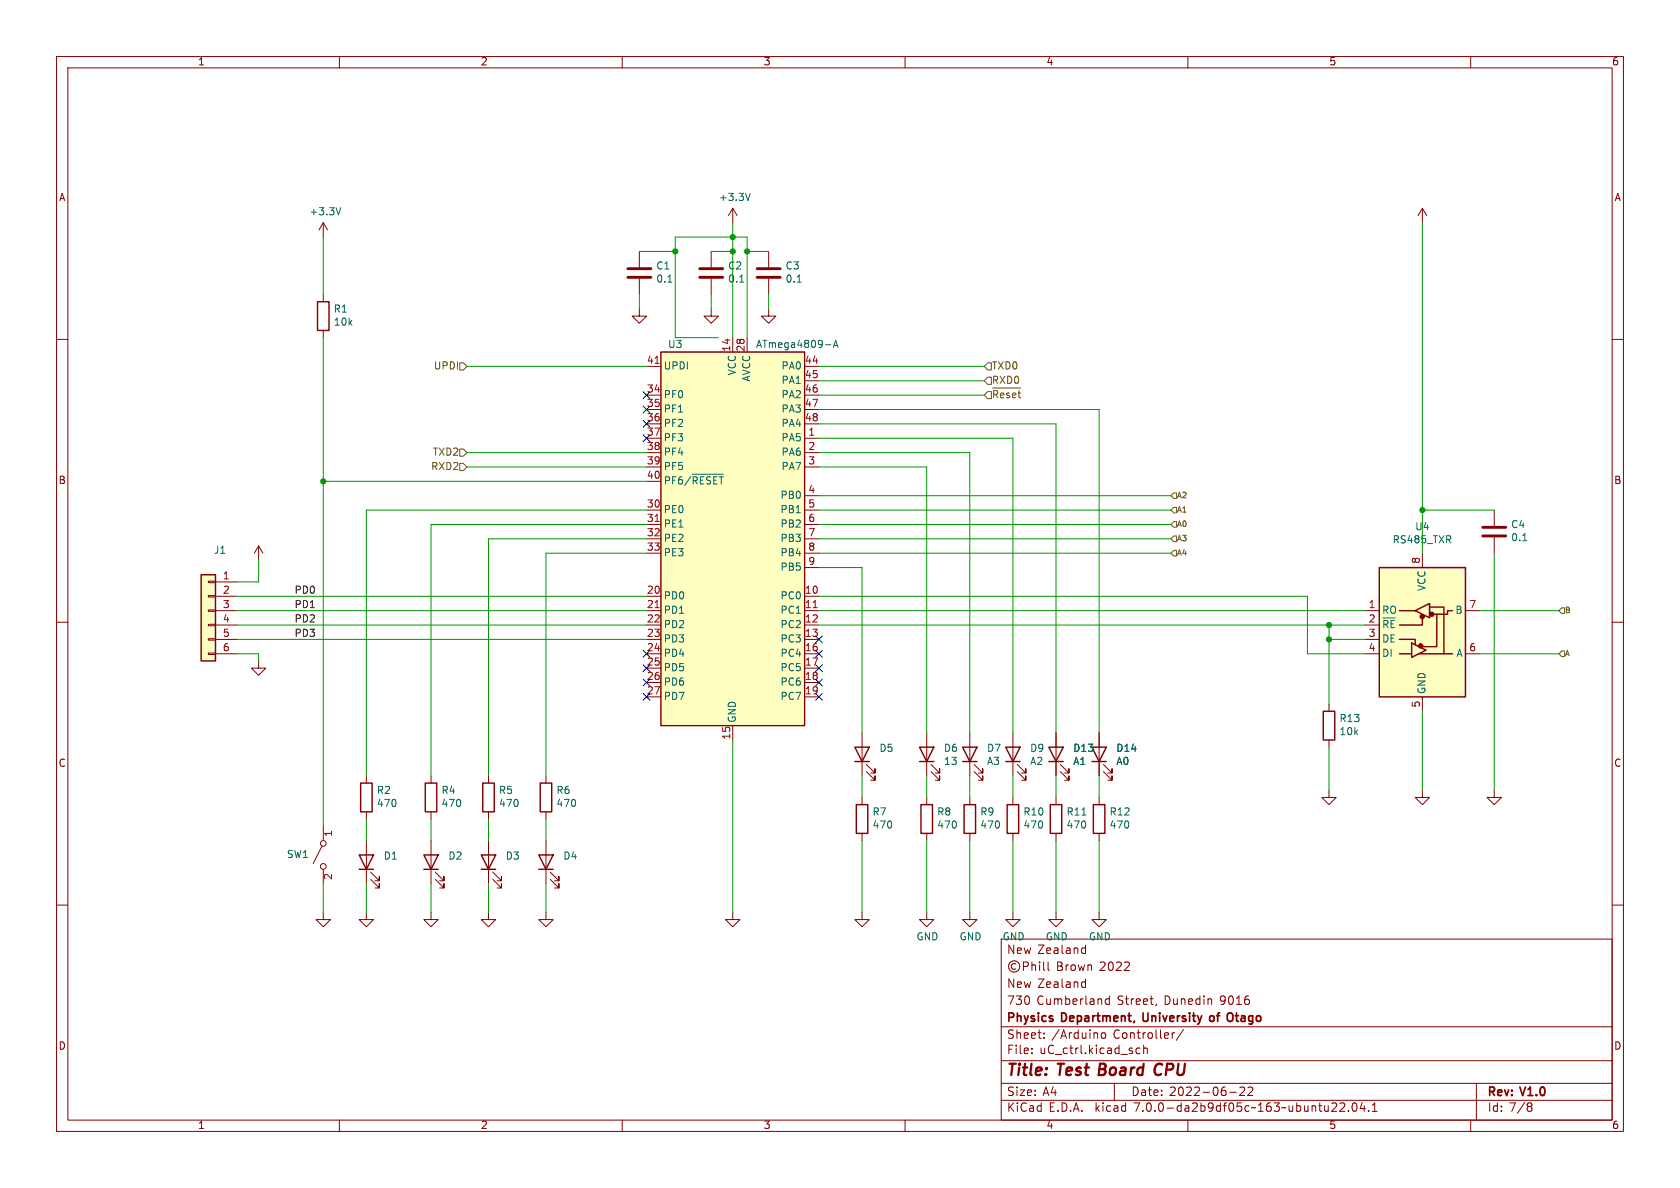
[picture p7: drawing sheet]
<svg xmlns="http://www.w3.org/2000/svg" width="297mm" height="210mm" viewBox="0 0 297 210" stroke-linecap="round" stroke-linejoin="round" font-family="sans-serif">
<g fill="none" stroke="#840000" stroke-width=".18">
<path d="M10 10h277v190h-277zM12 12h273v186h-273zM60 10v2M110 10v2M160 10v2M210 10v2M260 10v2M57.1 39.4v2.5M57.1 39.4l-.7 1.2M57.1 39.4l.8 1.2M129.5 36.8l-.7 1.3M129.5 36.8v2.6"/>
<path d="M129.5 36.8l.8 1.3M251.5 36.8v2.6M251.5 36.8l-.8 1.3M251.5 36.8l.7 1.3M10 60h2M57.1 52.1v1.2M57.1 58.4v1.3M113 54.6v1.3h-1.2l1.2 1.3 1.3-1.3h-1.3M113 44.5v2.7M113 49.3v2.8M125.7 54.6v1.3h-1.2l1.2 1.3 1.3-1.3h-1.3M125.7 44.5v2.7"/>
<path d="M125.7 49.3v2.8M129.5 59.7v2.5M132.1 59.7v2.5M135.9 54.6v1.3h-1.3l1.3 1.3 1.3-1.3h-1.3M135.9 44.5v2.7M135.9 49.3v2.8M285 60h2M114.3 77.5h2.5M114.3 69.9h2.5M114.3 72.4h2.5M114.3 74.9h2.5M114.3 64.8h2.5"/>
<path d="M142.2 77.5h2.6M142.2 69.9h2.6M142.2 72.4h2.6M142.2 74.9h2.6M142.2 64.8h2.6M142.2 67.3h2.6M45.7 96.5l-.7 1.3M45.7 96.5v2.6M45.7 96.5l.8 1.3M114.3 80h2.5M114.3 82.6h2.5M114.3 90.2h2.5"/>
<path d="M114.3 92.7h2.5M114.3 95.3h2.5M114.3 97.8h2.5M114.3 85.1h2.5M142.2 80h2.6M142.2 82.6h2.6M142.2 90.2h2.6M142.2 92.7h2.6M142.2 95.3h2.6M142.2 97.8h2.6M142.2 87.6h2.6M251.5 97.8v2.5"/>
<path d="M264.2 90.2v2.8M264.2 95v2.8M10 110h2M36.8 115.4h1.3v.3h-1.3zM36.8 112.9h1.3v.3h-1.3zM36.8 110.4h1.3v.2h-1.3zM36.8 107.8h1.3v.3h-1.3zM36.8 105.3h1.3v.2h-1.3zM36.8 102.7h1.3v.3h-1.3zM38.1 108h3.8M38.1 110.5h3.8M38.1 113h3.8"/>
<path d="M38.1 115.6h3.8M38.1 102.9h3.8M38.1 105.4h3.8M45.7 116.8v1.3h-1.3l1.3 1.3 1.3-1.3h-1.3M114.3 108h2.5M114.3 110.5h2.5M114.3 113h2.5M114.3 115.6h2.5M114.3 105.4h2.5M114.3 118.1h2.5M142.2 108h2.6M142.2 110.5h2.6"/>
<path d="M142.2 113h2.6M142.2 115.6h2.6M142.2 105.4h2.6M142.2 118.1h2.6M142.2 100.3h2.6M241.3 108h2.5M241.3 110.5h2.5M241.3 113h2.5M241.3 115.6h2.5M252.7 107.3h.1M259.1 108h2.5M259.1 115.6h2.5"/>
<path d="M285 110h2M64.8 137.2v1.2M76.2 137.2v1.2M86.4 137.2v1.2M96.5 137.2v1.2M114.3 120.7h2.5M114.3 123.2h2.5M129.5 128.3v2.5M142.2 120.7h2.6M142.2 123.2h2.6M152.4 129.5v7.7M153.2 136.4l1.5 1.5v-.7v.7h-.8"/>
<path d="M153.2 135.1l1.5 1.6v-.8v.8h-.8M163.8 129.5v7.7M164.6 136.4l1.5 1.5v-.7v.7h-.7M164.6 135.1l1.5 1.6v-.8v.8h-.7M171.4 129.5v7.7M172.2 136.4l1.5 1.5v-.7v.7h-.7M172.2 135.1l1.5 1.6v-.8v.8h-.7M179.1 129.5v7.7M179.8 136.4l1.6 1.5v-.7v.7h-.8M179.8 135.1l1.6 1.6v-.8v.8h-.8M186.7 129.5v7.7M187.5 136.4l1.5 1.5v-.7v.7h-.8"/>
<path d="M187.5 135.1l1.5 1.6v-.8v.8h-.8M194.3 129.5v7.7M195.1 136.4l1.5 1.5v-.7v.7h-.8M195.1 135.1l1.5 1.6v-.8v.8h-.8M234.9 139.7v1.3h-1.2l1.2 1.2 1.3-1.2h-1.3M234.9 124.5v1.2M234.9 130.8v1.3M251.5 139.7v1.3h-1.3l1.3 1.2 1.2-1.2h-1.2M251.5 123.2v2.5M264.2 139.7v1.3h-1.3l1.3 1.2 1.2-1.2h-1.2M10 160h2M56.9 149.6l-1.5 3.1"/>
<path d="M57.1 146.1v2.5M57.1 153.7v2.5M64.8 143.5v1.3M64.8 148.6v7.6M65.5 155.4l1.6 1.6v-.8v.8h-.8M65.5 154.2l1.6 1.5v-.8v.8h-.8M76.2 143.5v1.3M76.2 148.6v7.6M77 155.4l1.5 1.6v-.8v.8h-.8M77 154.2l1.5 1.5v-.8v.8h-.8M86.4 143.5v1.3M86.4 148.6v7.6"/>
<path d="M87.1 155.4l1.5 1.6v-.8v.8h-.7M87.1 154.2l1.5 1.5v-.8v.8h-.7M96.5 143.5v1.3M96.5 148.6v7.6M97.3 155.4l1.5 1.6v-.8v.8h-.8M97.3 154.2l1.5 1.5v-.8v.8h-.8M152.4 141v1.2M152.4 147.3v1.3M163.8 141v1.2M163.8 147.3v1.3M171.4 141v1.2M171.4 147.3v1.3"/>
<path d="M179.1 141v1.2M179.1 147.3v1.3M186.7 141v1.2M186.7 147.3v1.3M194.3 141v1.2M194.3 147.3v1.3M285 160h2M57.1 161.3v1.3h1.3l-1.3 1.2-1.2-1.2h1.2M64.8 161.3v1.3h1.2l-1.2 1.2-1.3-1.2h1.3M76.2 161.3v1.3h1.3l-1.3 1.2-1.3-1.2h1.3M86.4 161.3v1.3h1.2l-1.2 1.2-1.3-1.2h1.3M96.5 161.3v1.3h1.3l-1.3 1.2-1.3-1.2h1.3"/>
<path d="M129.5 161.3v1.3h1.3l-1.3 1.2-1.2-1.2h1.2M152.4 161.3v1.3h1.3l-1.3 1.2-1.3-1.2h1.3M163.8 161.3v1.3h1.3l-1.3 1.2-1.2-1.2h1.2M171.4 161.3v1.3h1.3l-1.3 1.2-1.2-1.2h1.2M177 166h108v32h-108zM179.1 161.3v1.3h1.2l-1.2 1.2-1.3-1.2h1.3M179.6 170.4a.52 .52 0 0 0-.8 .4 .52 .52 0 0 0 .8 .5M180.9 170.8h.7l.2-.2-.1-.4-.2-.1h-.6v1.5M182.4 170.1v1.5M182.4 170.7l.2-.1h.4l.1 1M183.8 170.1v.1M183.8 170.6v1"/>
<path d="M184.5 170.1v1.2l.2 .3M185.3 170.1v1.2l.2 .3M186.7 161.3v1.3h1.3l-1.3 1.2-1.3-1.2h1.3M191.5 173.6h.4M191.5 167.6h.4M191.9 167.1v1.5M191.9 173.1v1.5M191.9 174.5l-.4 .1M191.9 168.5l-.4 .1M194.3 161.3v1.3h1.3l-1.3 1.2-1.3-1.2h1.3M196.1 176.1v1.5M196.1 176.6h-.4l-.3 .2v.5l.1 .2h.6"/>
<path d="M204.4 177.5l-.1 .3M60 198v2M110 198v2M160 198v2M177 194.5h108M177 191.5h108M177 187.5h108M177 181.5h108M182.4 186.1v.2M182.4 185.3v.2M184.6 183.4v.2M184.6 182.6v.2"/>
<path d="M194.8 182.7l.2-.1 .4 .1 .1 .6-.2 .2-.3 .1-.2-.2zM197 191.5v3M200.8 186l.3 .3 .4-.1M201.5 185.3h-.4l-.3 .2M202.2 185.4l.2-.1h.4v1M202.2 184.8v1.5M207.2 182.6v1M207.7 182.6h-.3l-.2 .2M209.2 182l-1.3 1.9M210 198v2M217.4 193.1h1.1M219.2 192.3l.6-.1 .2 .1v.3l-.9 1.1h.9"/>
<path d="M220.6 192.3l.6-.1 .2 .1 .1 .3-1 1.1h1M236.9 195.1l.6-.1 .2 .1v.3l-.9 1.1h.9M238.4 196.3v.2M239.2 195h.2a.81 .81 0 0 1 .6 .6 .81 .81 0 0 1-.3 .8l-.2 .1a.81 .81 0 0 1-.6-.7 .81 .81 0 0 1 .3-.8zM240.8 194.9l-.3 1.1h.9M241.2 195.5v1M242 196.3v.2M242.6 196.5h.9M242.6 195.4l.4-.4v1.5M260 198v2M261 191.5v6.5M270.3 195.6h.2"/>
<path d="M270.5 195.6l.3 .1v.5l-.3 .3h-.2M270.5 195l.3 .2-.3 .4"/>
<circle cx="57.2" cy="149.1" r=".51"/>
<circle cx="57.2" cy="153.2" r=".51"/>
<circle cx="179.3" cy="170.8" r="1"/>
</g>
<path d="M204.1 189.6a.59 .59 0 0 0 .8 .4M204.9 188a.98 .98 0 0 0-.8 .9" fill="none" stroke="#840000" stroke-width=".4"/>
<path d="M214.3 179.6h-.3l-.2 .2 .1 .6 .4 .2M217.3 179.1h.3l.3 .2M217.9 180.3l-.3 .3h-.3" fill="none" stroke="#840000" stroke-width=".3"/>
<g fill="none" stroke="#840000" stroke-width=".25">
<path d="M56.1 53.3h2.1v5.1h-2.1zM116.8 62.2h25.4v66.1h-25.4zM35.6 101.6h2.5v15.2h-2.5zM243.8 100.3h15.3v22.9h-15.3zM247.4 113h2.8v.9M247.4 115.6h2.2M247.4 108h2.8M249.6 113.7l2.5 1.2-2.5 1.3zM250.2 108l2.5-1.3v2.5zM250.8 115.6h6M251.5 109.2v1.3h-4.1M252.7 107.3h2.6v8.3"/>
<path d="M254 108.6v5.7h-2.5M256.8 108h-.9v.6h-2.5M63.8 138.4h2v5.1h-2zM75.2 138.4h2v5.1h-2zM85.3 138.4h2.1v5.1h-2.1zM95.5 138.4h2v5.1h-2zM151.1 132.1h2.6l-1.3 2.5zM151.1 134.6h2.6M162.6 132.1h2.5l-1.3 2.5zM162.6 134.6h2.5M170.2 132.1h2.5l-1.3 2.5zM170.2 134.6h2.5"/>
<path d="M177.8 132.1h2.5l-1.2 2.5zM177.8 134.6h2.5M185.4 132.1h2.6l-1.3 2.5zM185.4 134.6h2.6M193 132.1h2.6l-1.3 2.5zM193 134.6h2.6M233.9 125.7h2.1v5.1h-2.1zM63.5 151.1h2.5l-1.2 2.6zM63.5 153.7h2.5M74.9 151.1h2.6l-1.3 2.6zM74.9 153.7h2.6M85.1 151.1h2.5l-1.2 2.6z"/>
<path d="M85.1 153.7h2.5M95.2 151.1h2.6l-1.3 2.6zM95.2 153.7h2.6M151.4 142.2h2v5.1h-2zM162.8 142.2h2v5.1h-2zM170.4 142.2h2.1v5.1h-2.1zM178.1 142.2h2v5.1h-2zM185.7 142.2h2v5.1h-2zM193.3 142.2h2v5.1h-2z"/>
</g>
<path d="M111 49h4.1M111 47.5h4.1M123.7 49h4.1M123.7 47.5h4.1M133.9 49h4M133.9 47.5h4M262.1 94.7h4.1M262.1 93.2h4.1" fill="none" stroke="#840000" stroke-width=".51"/>
<g fill="none" stroke="#006464" stroke-width=".18">
<path d="M60.3 36.7l-.5 1.3M132.6 34.2l-.4 1.2M118.1 49.9h.7M130.8 49.9h.7M140.9 49.9h.8M145.9 60.9h1M147.3 61.4l.4-1.2 .5 1.2M147.4 61.1h.6M118.4 84.7l-.1-.4h-.6v1.3M119.5 84.3h-.6v1.3M120.6 84.3h-.4l-.3 .5M122.1 84.2l-1.1 1.7"/>
<path d="M122.4 83.8h5.5M123.3 84.7l-.1-.4h-.7v1.3M124.4 84.3h-.6v1.3M125.6 84.3h-.5l-.2 .3M126.8 84.3h-.6v1.3M127.1 84.3h.8M127.5 84.3v1.3M140.8 90.6h.7M269.2 95.6h.7M245.4 110.1l-.1-.4h-.6v1.3M246.5 109.7h-.6v1.3"/>
</g>
<g fill="#ffffc2" stroke="#ffffc2" stroke-width=".18">
<path d="M243.8 100.3h15.3v22.9h-15.3z"/>
<path d="M35.6 101.6h2.5v15.2h-2.5z"/>
<path d="M116.8 62.2h25.4v66.1h-25.4z"/>
</g>
<g fill="#840000" stroke="#840000" stroke-width=".25">
<circle cx="251.2" cy="114.2" r=".36"/>
<circle cx="251.4" cy="109" r=".36"/>
<circle cx="253.1" cy="108.6" r=".36"/>
</g>
<path d="M115.8 64.2h.7M115.8 92.2h.7M115.8 107.4h.7M143.8 107.4h.7" fill="none" stroke="#a90000" stroke-width=".18"/>
<g fill="none" stroke="#725600" stroke-width=".18">
<path d="M81.3 64.1h.6l.6 .7-.6 .6h-.6zM81.3 79.4h.6l.6 .6-.6 .6h-.6zM174.6 64.1h.7v1.3h-.7l-.6-.6zM174.6 69.2h.7v1.3h-.7l-.6-.6zM174.6 66.7h.7v1.2h-.7l-.6-.6zM175.5 68.6h4.9M176.4 69.5l-.1-.4-.6-.1v1.3M180.1 69v1.1M81.3 81.9h.6l.6 .7-.6 .6h-.6zM207 97.8l.5-.5h.5v1h-.5zM207 92.7l.5-.5h.5v1h-.5zM207.5 89.7h.5v1h-.5l-.5-.5z"/>
<path d="M207.5 87.1h.5v1h-.5l-.5-.5zM207.5 94.8h.5v.9h-.5l-.5-.4zM276.1 107.5h.5v.9h-.5l-.5-.4zM276.1 115.1h.5v1h-.5l-.5-.5z"/>
</g>
<g fill="none" stroke="#009600" stroke-width=".18">
<path d="M129.5 39.4v20.3M251.5 39.4v58.4M57.1 41.9v10.2M57.1 59.7v86.4M113 44.5h6.4M113 52.1v2.5M125.7 44.5h3.8M125.7 52.1v2.5M127 59.7h-7.6v-17.8h12.7v17.8M132.1 44.5h3.8M135.9 52.1v2.5M82.5 64.8h31.8"/>
<path d="M144.8 64.8h29.2M144.8 72.4h49.5v57.1M144.8 74.9h41.9v54.6M144.8 77.5h34.3v52M144.8 67.3h29.2M144.8 69.9h29.2M45.7 99.1v3.8h-3.8M57.1 85.1h57.2M82.5 82.6h31.8M82.5 80h31.8M114.3 92.7h-38.1v44.5M114.3 95.3h-27.9v41.9"/>
<path d="M114.3 90.2h-49.5v47M114.3 97.8h-17.8v39.4M144.8 82.6h19v46.9M144.8 87.6h62.2M144.8 92.7h62.2M144.8 80h26.6v49.5M144.8 95.3h62.2M144.8 90.2h62.2M144.8 97.8h62.2M251.5 90.2h12.7M264.2 97.8v41.9M41.9 105.4h72.4"/>
<path d="M41.9 110.5h72.4M41.9 108h72.4M41.9 115.6h3.8v1.2M41.9 113h72.4M144.8 105.4h86.3v10.2h10.2M144.8 110.5h96.5M144.8 108h96.5M144.8 100.3h7.6v29.2M234.9 110.5v14M234.9 113h6.4M261.6 108h14M261.6 115.6h14"/>
<path d="M129.5 130.8v30.5M152.4 137.2v3.8M163.8 137.2v3.8M171.4 137.2v3.8M179.1 137.2v3.8M186.7 137.2v3.8M194.3 137.2v3.8M234.9 132.1v7.6M251.5 125.7v14M57.1 156.2v5.1M64.8 144.8v3.8M64.8 156.2v5.1"/>
<path d="M76.2 144.8v3.8M76.2 156.2v5.1M86.4 144.8v3.8M86.4 156.2v5.1M96.5 144.8v3.8M96.5 156.2v5.1M152.4 148.6v12.7M163.8 148.6v12.7M171.4 148.6v12.7M179.1 148.6v12.7M186.7 148.6v12.7M194.3 148.6v12.7"/>
</g>
<g fill="none" stroke="#000084" stroke-width=".18">
<path d="M113.7 71.8l1.2 1.2M113.7 69.2l1.2 1.3M113.7 76.9l1.2 1.2M113.7 74.3l1.2 1.2M114.9 71.8l-1.2 1.2M114.9 69.2l-1.2 1.3M114.9 76.9l-1.2 1.2M114.9 74.3l-1.2 1.2M113.7 115l1.2 1.2M113.7 117.5l1.2 1.2M114.9 115l-1.2 1.2M114.9 117.5l-1.2 1.2"/>
<path d="M144.2 117.5l1.2 1.2M144.2 115l1.2 1.2M144.2 112.4l1.2 1.2M145.4 117.5l-1.2 1.2M145.4 115l-1.2 1.2M145.4 112.4l-1.2 1.2M113.7 122.6l1.2 1.2M113.7 120l1.2 1.3M114.9 122.6l-1.2 1.2M114.9 120l-1.2 1.3M144.2 120l1.2 1.3M144.2 122.6l1.2 1.2"/>
<path d="M145.4 120l-1.2 1.3M145.4 122.6l-1.2 1.2"/>
</g>
<g fill="#009600" stroke="#009600" stroke-width=".18">
<circle cx="132.1" cy="44.5" r=".46"/>
<circle cx="129.5" cy="41.9" r=".46"/>
<circle cx="119.4" cy="44.5" r=".46"/>
<circle cx="129.5" cy="44.5" r=".46"/>
<circle cx="57.1" cy="85.1" r=".46"/>
<circle cx="234.9" cy="110.5" r=".46"/>
<circle cx="251.5" cy="90.2" r=".46"/>
<circle cx="234.9" cy="113" r=".46"/>
</g>
<g font-size="2.8" fill="#840000">
<text x="178" y="190.8">Title:</text>
<text x="187.1" y="190.8">Test Board</text>
<text x="205.4" y="190.8">CPU</text>
</g>
<g font-size="2.1" fill="#840000">
<text x="178" y="168.9">New Zealand</text>
<text x="186.7" y="171.9">Brown</text>
<text x="194.4" y="171.9">2022</text>
<text x="178" y="177.9">730</text>
<text x="178" y="174.9">New Zealand</text>
<text x="183.3" y="177.9">Cumberland</text>
<text x="197.5" y="177.9">Street,</text>
<text x="205.9" y="177.9">Dunedin</text>
<text x="215.8" y="177.9">9016</text>
<text x="178" y="183.9">Sheet:</text>
<text x="178" y="181.1">Physics</text>
<text x="185.9" y="183.9">/Arduino</text>
<text x="187.8" y="181.1">Department,</text>
<text x="196.8" y="183.9">Controller/</text>
<text x="202.6" y="181.1">University</text>
<text x="214.9" y="181.1">of</text>
<text x="218.5" y="181.1">Otago</text>
<text x="178" y="186.6">File:</text>
<text x="183.8" y="186.6">uC_ctrl.kicad_sch</text>
<text x="178" y="196.8">KiCad</text>
<text x="178" y="194">Size:</text>
<text x="184.3" y="194">A4</text>
<text x="185.4" y="196.8">E.D.A.</text>
<text x="193.7" y="196.8">kicad</text>
<text x="200" y="194">Date:</text>
<text x="200.6" y="196.8">7.0.0-da2b9df05c~163~ubuntu22.04.1</text>
<text x="206.7" y="194">2022-06-22</text>
<text x="263" y="194.2">Rev:</text>
<text x="263" y="196.8">Id: 7/8</text>
<text x="269" y="194.2">V1.0</text>
</g>
<g font-size="1.8" fill="#840000">
<text x="35" y="11.8">1</text>
<text x="85" y="11.8">2</text>
<text x="135" y="11.8">3</text>
<text x="185" y="11.8">4</text>
<text x="235" y="11.8">5</text>
<text x="285" y="11.8">6</text>
<text x="10.4" y="35.8">A</text>
<text x="285.4" y="35.8">A</text>
<text x="10.3" y="85.8">B</text>
<text x="285.3" y="85.8">B</text>
<text x="10.3" y="135.8">C</text>
<text x="285.3" y="135.8">C</text>
<text x="10.3" y="185.8">D</text>
<text x="285.3" y="185.8">D</text>
<text x="35" y="199.8">1</text>
<text x="85" y="199.8">2</text>
<text x="135" y="199.8">3</text>
<text x="185" y="199.8">4</text>
<text x="235" y="199.8">5</text>
<text x="285" y="199.8">6</text>
</g>
<g font-size="1.8" fill="#006464">
<text x="127" y="35.8">+3.3V</text>
<text x="54.6" y="38.3">+3.3V</text>
<text x="116" y="47.9">C1</text>
<text x="128.7" y="47.9">C2</text>
<text x="138.8" y="47.9">C3</text>
<text x="116" y="50.2">0.1</text>
<text x="128.7" y="50.2">0.1</text>
<text x="138.8" y="50.2">0.1</text>
<text x="58.9" y="55.5">R1</text>
<text x="58.9" y="57.8">10k</text>
<text x="117.3" y="65.6">UPDI</text>
<text x="118" y="61.8">U3</text>
<text x="133.6" y="61.8">ATmega4809-A</text>
<text x="138" y="65.6">PA0</text>
<text x="117.3" y="70.7">PF0</text>
<text x="130.4" y="66.5" transform="rotate(-90 130.4 66.5)">VCC</text>
<text x="132.9" y="67.6" transform="rotate(-90 132.9 67.6)">AVCC</text>
<text x="138" y="68.1">PA1</text>
<text x="138" y="70.7">PA2</text>
<text x="117.3" y="73.2">PF1</text>
<text x="117.3" y="75.8">PF2</text>
<text x="138" y="73.2">PA3</text>
<text x="138" y="75.8">PA4</text>
<text x="117.3" y="78.3">PF3</text>
<text x="117.3" y="80.8">PF4</text>
<text x="117.3" y="83.4">PF5</text>
<text x="138" y="78.3">PA5</text>
<text x="138" y="80.8">PA6</text>
<text x="138" y="83.4">PA7</text>
<text x="117.3" y="86.5">PF6/~{RESET}</text>
<text x="137.9" y="88.5">PB0</text>
<text x="117.3" y="91">PE0</text>
<text x="117.3" y="93.5">PE1</text>
<text x="137.9" y="91">PB1</text>
<text x="137.9" y="93.5">PB2</text>
<text x="250.1" y="94">U4</text>
<text x="267.1" y="93.6">C4</text>
<text x="267.1" y="95.9">0.1</text>
<text x="37.8" y="98.2">J1</text>
<text x="117.3" y="96.1">PE2</text>
<text x="117.3" y="98.6">PE3</text>
<text x="137.9" y="96.1">PB3</text>
<text x="137.9" y="98.6">PB4</text>
<text x="137.9" y="101.2">PB5</text>
<text x="246.1" y="96.3">RS485_TXR</text>
<text x="117.3" y="106.2">PD0</text>
<text x="137.9" y="106.2">PC0</text>
<text x="252.3" y="104.6" transform="rotate(-90 252.3 104.6)">VCC</text>
<text x="117.3" y="108.8">PD1</text>
<text x="117.3" y="111.3">PD2</text>
<text x="117.3" y="113.9">PD3</text>
<text x="137.9" y="108.8">PC1</text>
<text x="137.9" y="111.3">PC2</text>
<text x="137.9" y="113.9">PC3</text>
<text x="244.3" y="108.8">RO</text>
<text x="244.3" y="111.9">~{RE}</text>
<text x="244.3" y="113.9">DE</text>
<text x="257.2" y="108.8">B</text>
<text x="117.3" y="116.4">PD4</text>
<text x="117.3" y="118.9">PD5</text>
<text x="137.9" y="116.4">PC4</text>
<text x="137.9" y="118.9">PC5</text>
<text x="244.3" y="116.4">DI</text>
<text x="257.4" y="116.4">A</text>
<text x="117.3" y="121.5">PD6</text>
<text x="117.3" y="124">PD7</text>
<text x="137.9" y="121.5">PC6</text>
<text x="137.9" y="124">PC7</text>
<text x="252.3" y="122.7" transform="rotate(-90 252.3 122.7)">GND</text>
<text x="130.4" y="127.8" transform="rotate(-90 130.4 127.8)">GND</text>
<text x="236.7" y="127.9">R13</text>
<text x="236.7" y="130.2">10k</text>
<text x="155.4" y="133.2">D5</text>
<text x="166.8" y="133.2">D6</text>
<text x="166.8" y="135.5">13</text>
<text x="174.4" y="133.2">D7</text>
<text x="174.4" y="135.5">A3</text>
<text x="182" y="133.2">D9</text>
<text x="182" y="135.5">A2</text>
<text x="189.7" y="133.2">D13</text>
<text x="189.7" y="135.5">A1</text>
<text x="197.3" y="133.2">D14</text>
<text x="197.3" y="135.5">A0</text>
<text x="66.6" y="140.6">R2</text>
<text x="66.6" y="142.9">470</text>
<text x="78" y="140.6">R4</text>
<text x="78" y="142.9">470</text>
<text x="88.1" y="140.6">R5</text>
<text x="88.1" y="142.9">470</text>
<text x="98.3" y="140.6">R6</text>
<text x="98.3" y="142.9">470</text>
<text x="154.2" y="144.4">R7</text>
<text x="154.2" y="146.7">470</text>
<text x="165.6" y="144.4">R8</text>
<text x="165.6" y="146.7">470</text>
<text x="173.2" y="144.4">R9</text>
<text x="173.2" y="146.7">470</text>
<text x="180.9" y="144.4">R10</text>
<text x="180.9" y="146.7">470</text>
<text x="188.5" y="144.4">R11</text>
<text x="188.5" y="146.7">470</text>
<text x="196.1" y="144.4">R12</text>
<text x="196.1" y="146.7">470</text>
<text x="50.7" y="152">SW1</text>
<text x="67.8" y="152.2">D1</text>
<text x="79.2" y="152.2">D2</text>
<text x="89.3" y="152.2">D3</text>
<text x="99.5" y="152.2">D4</text>
<text x="162" y="166.5">GND</text>
<text x="169.6" y="166.5">GND</text>
<text x="177.2" y="166.5">GND</text>
<text x="184.8" y="166.5">GND</text>
<text x="192.4" y="166.5">GND</text>
</g>
<g font-size="1.8" fill="#725600">
<text x="76.6" y="65.6">UPDI</text>
<text x="175.4" y="65.6">TXD0</text>
<text x="175.4" y="71.3">~{Reset}</text>
<text x="175.4" y="68.1">RXD0</text>
<text x="76.1" y="83.4">RXD2</text>
<text x="76.4" y="80.8">TXD2</text>
</g>
<g font-size="1.8" fill="#a90000">
<text x="114.3" y="64.5">41</text>
<text x="129.3" y="62.2" transform="rotate(-90 129.3 62.2)">14</text>
<text x="131.8" y="62.2" transform="rotate(-90 131.8 62.2)">28</text>
<text x="142.2" y="64.5">44</text>
<text x="114.3" y="69.6">34</text>
<text x="142.2" y="67.1">45</text>
<text x="142.2" y="69.6">46</text>
<text x="114.3" y="72.1">35</text>
<text x="114.3" y="74.7">36</text>
<text x="114.3" y="77.2">37</text>
<text x="142.2" y="72.1">47</text>
<text x="142.2" y="74.7">48</text>
<text x="142.8" y="77.2">1</text>
<text x="114.3" y="79.8">38</text>
<text x="114.3" y="82.3">39</text>
<text x="142.8" y="79.8">2</text>
<text x="142.8" y="82.3">3</text>
<text x="114.3" y="89.9">30</text>
<text x="114.3" y="84.8">40</text>
<text x="142.8" y="87.4">4</text>
<text x="142.8" y="89.9">5</text>
<text x="114.3" y="92.5">31</text>
<text x="114.3" y="95">32</text>
<text x="142.8" y="92.5">6</text>
<text x="142.8" y="95">7</text>
<text x="114.3" y="97.5">33</text>
<text x="142.8" y="97.5">8</text>
<text x="142.8" y="100.1">9</text>
<text x="251.2" y="99.7" transform="rotate(-90 251.2 99.7)">8</text>
<text x="39.3" y="102.6">1</text>
<text x="39.3" y="105.2">2</text>
<text x="39.3" y="107.7">3</text>
<text x="114.3" y="105.2">20</text>
<text x="114.3" y="107.7">21</text>
<text x="142.2" y="105.2">10</text>
<text x="142.2" y="107.7">11</text>
<text x="241.9" y="107.7">1</text>
<text x="259.7" y="107.7">7</text>
<text x="39.3" y="110.2">4</text>
<text x="39.3" y="112.8">5</text>
<text x="114.3" y="110.2">22</text>
<text x="114.3" y="112.8">23</text>
<text x="142.2" y="110.2">12</text>
<text x="142.2" y="112.8">13</text>
<text x="241.9" y="110.2">2</text>
<text x="241.9" y="112.8">3</text>
<text x="39.3" y="115.3">6</text>
<text x="114.3" y="115.3">24</text>
<text x="114.3" y="117.9">25</text>
<text x="142.2" y="115.3">16</text>
<text x="142.2" y="117.9">17</text>
<text x="241.9" y="115.3">4</text>
<text x="259.7" y="115.3">6</text>
<text x="114.3" y="120.4">26</text>
<text x="114.3" y="122.9">27</text>
<text x="142.2" y="120.4">18</text>
<text x="142.2" y="122.9">19</text>
<text x="251.2" y="125.1" transform="rotate(-90 251.2 125.1)">5</text>
<text x="129.3" y="130.8" transform="rotate(-90 129.3 130.8)">15</text>
<text x="59.1" y="148" transform="rotate(-90 59.1 148)">1</text>
<text x="59.1" y="155.6" transform="rotate(-90 59.1 155.6)">2</text>
</g>
<g font-size="1.8" fill="#0f0f0f">
<text x="52.1" y="107.7">PD1</text>
<text x="52.1" y="105.1">PD0</text>
<text x="52.1" y="110.2">PD2</text>
<text x="52.1" y="112.8">PD3</text>
</g>
<g font-size="1.4" fill="#725600">
<text x="208.1" y="88.3">A2</text>
<text x="208.1" y="90.9">A1</text>
<text x="208.1" y="93.4">A0</text>
<text x="208.1" y="95.9">A3</text>
<text x="208.1" y="98.5">A4</text>
<text x="276.7" y="108.6">B</text>
<text x="276.7" y="116.3">A</text>
</g>
</svg>
